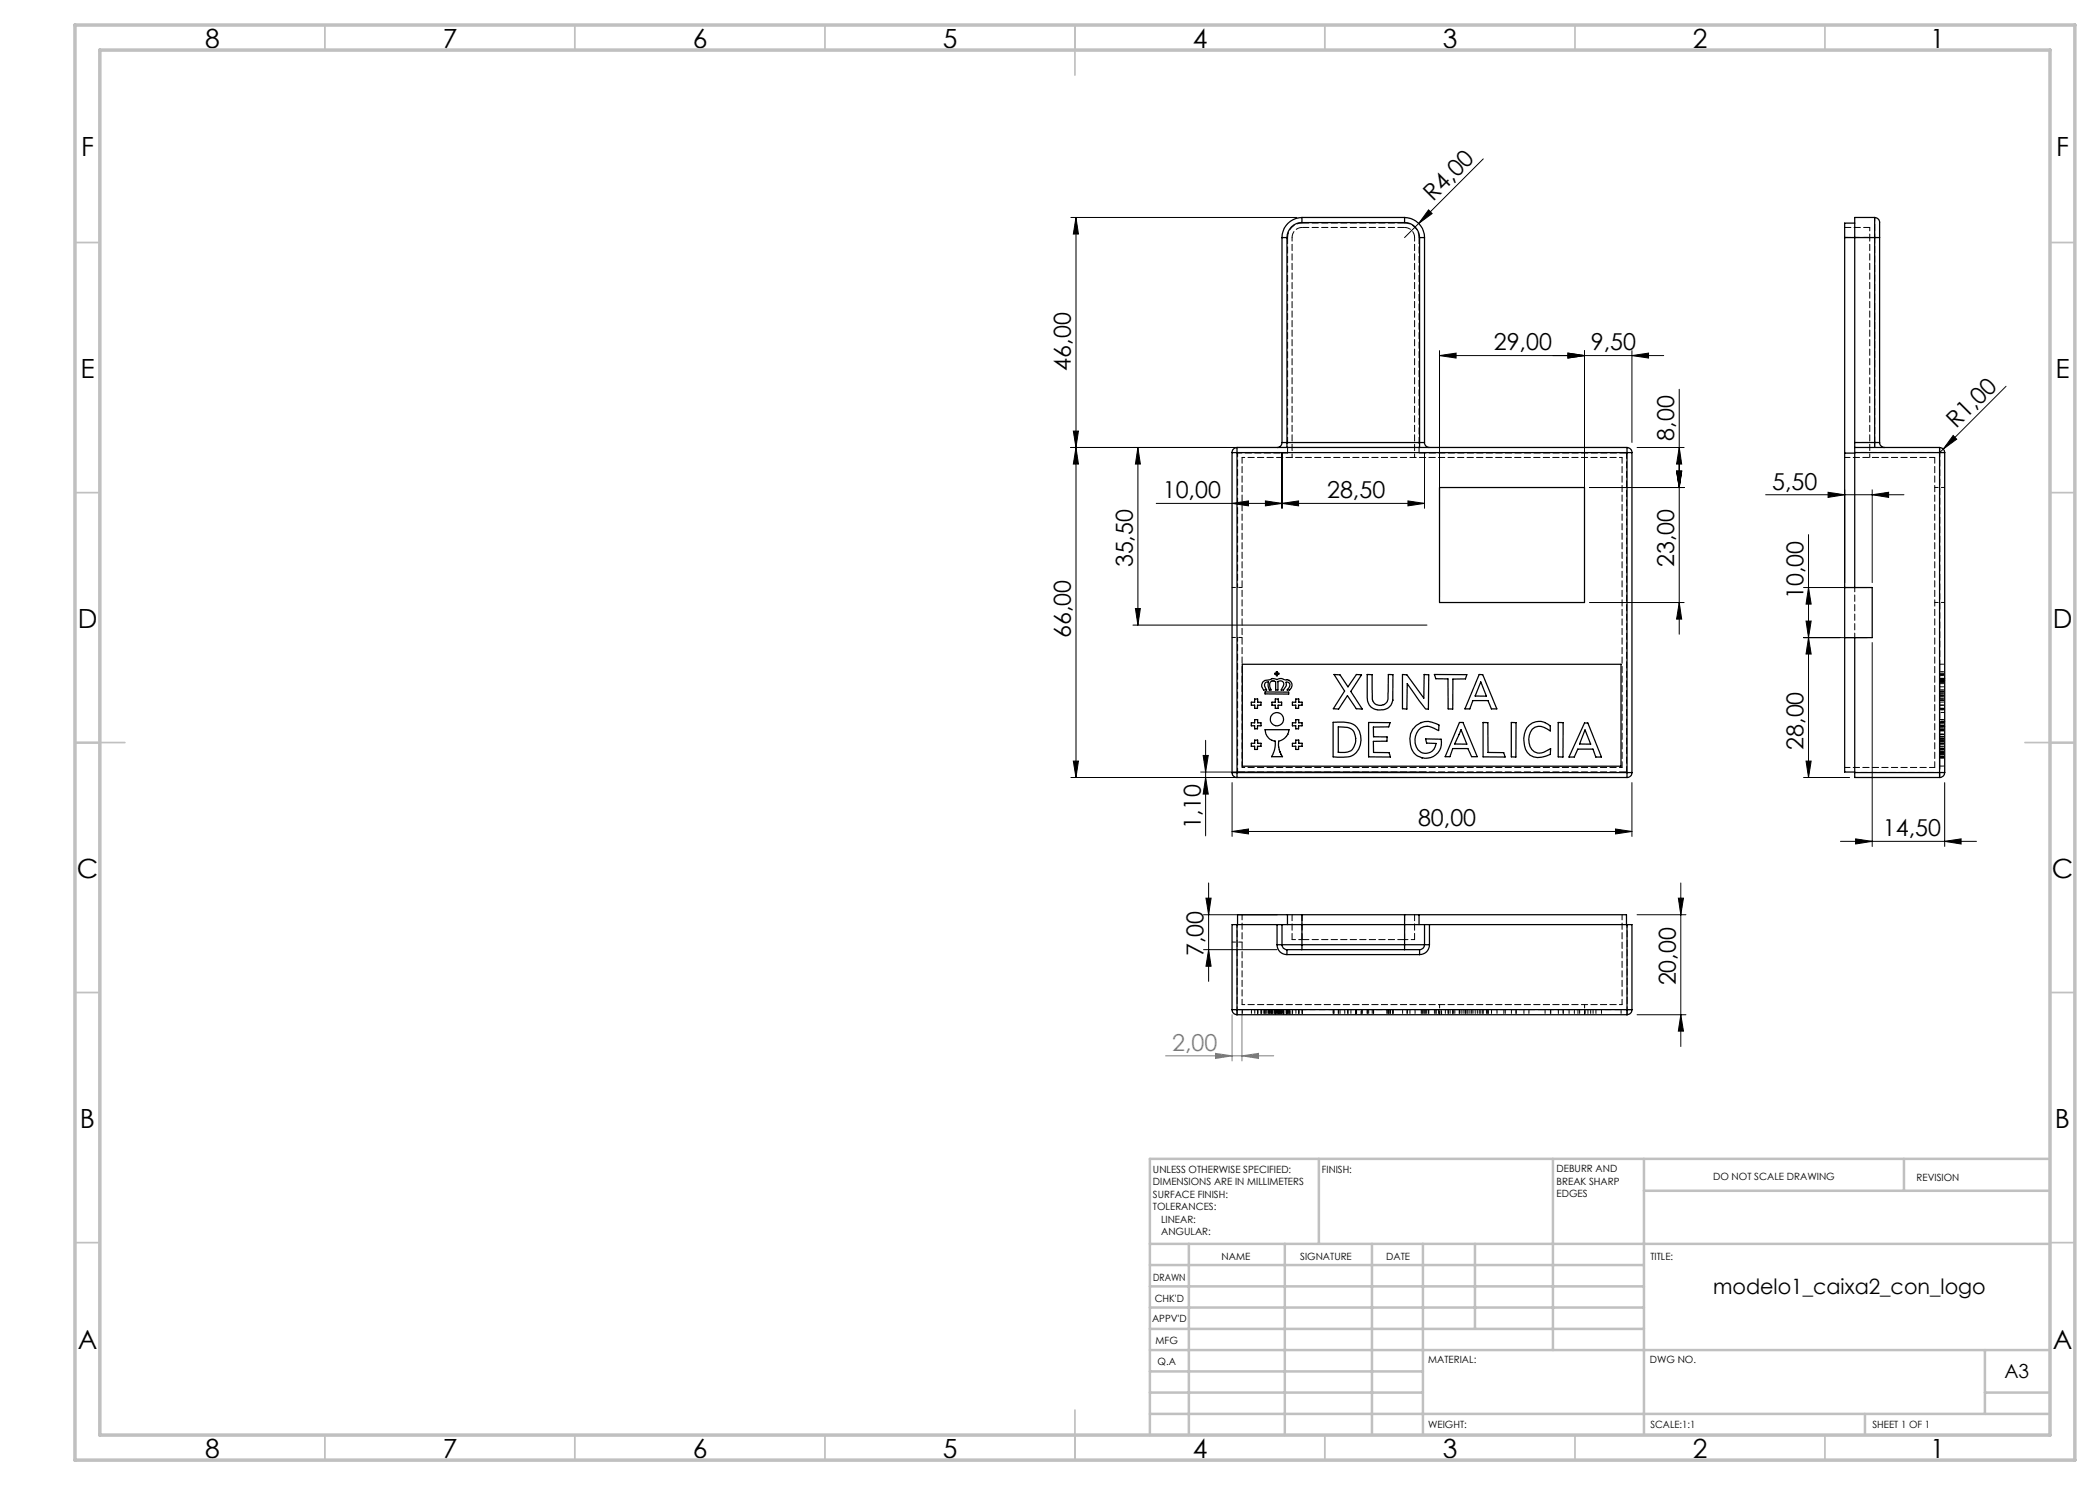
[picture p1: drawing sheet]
<svg xmlns="http://www.w3.org/2000/svg" width="420mm" height="297mm" viewBox="0 0 420 297" stroke-linecap="round" stroke-linejoin="round" font-family="sans-serif">
<g fill="none" stroke="#000" stroke-width=".2">
<path d="M296.7 31.8l-15.8 15.7M214.2 43.5h45.2M215.2 43.5l.5 3.3h-1zM215.2 43.5v112M285.7 42l.7 .7-2.7 2zM287.9 71.1l3.3-.5v1zM287.9 70.1v49.4M287.9 71.1h44.8M313.6 70.6l3.3 .5-3.3 .5zM316.9 70.1v49.4M326.4 71.1l3.3-.5v1zM326.4 70.1v18.4"/>
<path d="M335.8 77.9v49M401.2 77.3l-12.5 12.5M214.2 89.5h111.2M214.7 86.2h1l-.5 3.3zM215.2 89.5l.5 3.3h-1zM227.6 89.5l.5 3.3h-1zM227.6 89.5v35.5M256.4 90.5v11.2M284.9 90.5v11.2M317.9 97.5h18.9M327.4 89.5h9.4M335.3 94.2h1l-.5 3.3z"/>
<path d="M335.8 89.5l.5 3.3h-1zM353.1 99h27.7M365.6 98.5l3.3 .5-3.3 .5zM368.9 98v18.5M374.4 99l3.3-.5v1zM374.4 98v18.5M388.7 89.8l-.8 .7M390.6 87.1l.7 .7-2.6 2zM231.2 100.7h53.7M246.4 100.7l3.3-.5v1zM253.1 100.2l3.3 .5-3.3 .5zM256.4 100.7l3.3-.5v1z"/>
<path d="M281.6 100.2l3.3 .5-3.3 .5zM360.7 117.5h12.7M361.7 117.5l.5 3.3h-1zM361.7 106.9v48.6M226.6 125h58.8M227.1 121.7h1l-.5 3.3zM317.9 120.5h18.9M335.8 120.5l.5 3.3h-1zM360.7 127.5h12.7M361.2 124.2h1l-.5 3.3zM361.7 127.5l.5 3.3h-1zM374.4 128.5v40.8"/>
<path d="M214.2 155.5h111.2M214.7 152.2h1l-.5 3.3zM240.1 154.4h45.3M240.6 151.1h1.1l-.6 3.3zM241.1 155.5l.6 3.3h-1.1zM241.1 148.1v19.1M246.4 156.5v10.8M326.4 156.5v10.8M360.7 155.5h9.2M361.2 152.2h1l-.5 3.3zM388.9 156.5v12.8M241.2 179.6h1l-.5 3.3z"/>
<path d="M241.7 176.6v19.7M246.4 166.3l3.3-.5v1zM246.4 166.3h80M323.1 165.8l3.3 .5-3.3 .5zM335.7 179.6h1l-.5 3.3zM336.2 176.6v32.7M368.1 168.3h27.2M371.1 167.8l3.3 .5-3.3 .5zM388.9 168.3l3.3-.5v1zM240.7 182.9h14.7M240.7 189.9h14.7M241.7 189.9l.5 3.3h-1z"/>
<path d="M327.4 182.9h9.8M327.4 202.9h9.8M336.2 202.9l.5 3.3h-1z"/>
</g>
<path d="M233.1 211.2h21.6M243.1 210.7l3.3 .5-3.3 .5zM246.4 202.9v9.3M248.4 211.2l3.3-.5v1zM248.4 201.9v10.3" fill="none" stroke="#808080" stroke-width=".2"/>
<g fill="none" stroke="#c0c0c0" stroke-width=".35">
<path d="M65 5v5M115 5v5M165 5v5M215 5v10M265 5v5M315 5v5M365 5v5M15 48.5h5M410 48.5h5M15 98.5h5M410 98.5h5M15 148.5h10"/>
<path d="M405 148.5h10M15 198.5h5M410 198.5h5M15 248.5h5M410 248.5h5M65 287v5M115 287v5M165 287v5M215 282v10M265 287v5M315 287v5M365 287v5"/>
</g>
<g fill="none" stroke="#c0c0c0" stroke-width=".5">
<path d="M263.8 231.8v17M310.6 231.8v38.2M328.8 231.8v55.2M328.8 238.2h81.2M380.8 231.8v6.4M410 231.8h-180v55.2M230 248.8h180M230 257.3h98.8M230 253h98.8M237.8 248.8v38.2M257 248.8v38.2M274.4 248.8v38.2"/>
<path d="M284.6 248.8v38.2M295 248.8v17M230 265.8h98.8M230 261.5h98.8M230 278.5h54.6M230 274.3h54.6M230 270h180M397 278.5h13M397 270v12.8M230 282.8h180M373 282.8v4.2"/>
</g>
<path d="M15 5h400v287h-400zM20 10h390v277h-390z" fill="none" stroke="#c0c0c0" stroke-width=".7"/>
<g fill="#000">
<path d="M285.7 42l.7 .7-2.7 2zM390.6 87.1l.7 .7-2.6 2z"/>
<path d="M313.6 70.6l3.3 .5-3.3 .5zM326.4 71.1l3.3-.5v1z"/>
<path d="M215.2 89.5l.5 3.3h-1zM214.7 152.2h1l-.5 3.3zM215.2 43.5l.5 3.3h-1zM214.7 86.2h1l-.5 3.3zM335.3 94.2h1l-.5 3.3zM335.8 120.5l.5 3.3h-1zM335.8 89.5l.5 3.3h-1zM335.3 94.2h1l-.5 3.3zM240.6 151.1h1.1l-.6 3.3zM241.1 155.5l.6 3.3h-1.1zM361.7 117.5l.5 3.3h-1zM361.2 124.2h1l-.5 3.3zM361.7 127.5l.5 3.3h-1zM361.2 152.2h1l-.5 3.3zM335.7 179.6h1l-.5 3.3zM336.2 202.9l.5 3.3h-1zM241.2 179.6h1l-.5 3.3zM241.7 189.9l.5 3.3h-1z"/>
<path d="M281.6 100.2l3.3 .5-3.3 .5zM256.4 100.7l3.3-.5v1zM253.1 100.2l3.3 .5-3.3 .5zM246.4 100.7l3.3-.5v1z"/>
<path d="M227.1 121.7h1l-.5 3.3zM227.6 89.5l.5 3.3h-1z"/>
<path d="M246.4 166.3l3.3-.5v1zM323.1 165.8l3.3 .5-3.3 .5zM287.9 71.1l3.3-.5v1zM313.6 70.6l3.3 .5-3.3 .5zM365.6 98.5l3.3 .5-3.3 .5zM374.4 99l3.3-.5v1z"/>
<path d="M371.1 167.8l3.3 .5-3.3 .5zM388.9 168.3l3.3-.5v1z"/>
</g>
<path d="M243.1 210.7l3.3 .5-3.3 .5zM248.4 211.2l3.3-.5v1z" fill="#808080"/>
<g fill="none" stroke="#000" stroke-width=".25">
<path d="M256.4 47.5h1M256.4 47.5v41M257.4 47.5v41M260.4 43.5v1M260.4 44.5a3 3 0 0 0-3 3M260.4 43.5a4 4 0 0 0-4 4M260.4 43.5h20.5M260.4 44.5h20.5M280.9 43.5v1M280.9 44.5a3 3 0 0 1 3 3M280.9 43.5a4 4 0 0 1 4 4M283.9 47.5h1"/>
<path d="M283.9 47.5v41M284.9 47.5v41M368.9 47.5v106.9h2M368.9 47.5h6M370.9 44.6h-2v2.9M374.9 43.5v4M374.9 43.5h-4v45M374.9 47.5h1M374.9 43.5a1.12 1.12 0 0 1 1 1.5v2.5M374.9 47.5v41M375.9 47.5v41M246.4 90.5h1"/>
<path d="M246.4 90.5v64M247.4 89.5v1M247.4 89.5a1.02 1.02 0 0 0-1 1M247.4 90.5v64M247.4 90.5h78M247.4 89.5h78M256.4 88.5h1M256.4 88.5a.96 .96 0 0 1-1 1M257.4 88.5v1M257.4 88.5h26.5M283.9 88.5h1M283.9 88.5v1"/>
<path d="M284.9 88.5a.96 .96 0 0 0 1 1M287.9 97.5h29v23h-29zM325.4 89.5v1M325.4 90.5h1M325.4 89.5a1.02 1.02 0 0 1 1 1M325.4 90.5v64M326.4 90.5v64M368.9 90.6h2M370.9 89.5v1M370.9 88.5v1M370.9 90.5h17M370.9 89.5h17"/>
<path d="M370.9 88.5h4M370.9 90.5v27M374.9 88.5v1M374.9 88.5h1M375.9 88.5a1.02 1.02 0 0 0 1 1M387.9 89.5v1M387.9 90.5h1M387.9 89.5a1.02 1.02 0 0 1 1 1M387.9 90.5v64M388.9 90.5v64M368.9 117.5h5.5v10h-5.5M248.5 132.9h75.7v20.3h-75.7z"/>
<path d="M252.5 136.5l.4-.4 .9-.1a1.5 1.5 0 0 1 1.6-.1 1.47 1.47 0 0 1 1.7 .1 1.11 1.11 0 0 1 1.2 .6 1.11 1.11 0 0 1-.4 1.4h-.5a.97 .97 0 0 0 .3-1.5h-.5l.1 .6-.6 .9h-.5l.2-.4a.79 .79 0 0 0 .4-.9 .79 .79 0 0 0-.8-.5l-.4 .1v1.7h-.5v-1.7h-.1a.67 .67 0 0 0-1.1 .5l.3 1.2h-.3l-.3-1 .1-.6-.5 .1-.3 .3a1.18 1.18 0 0 0 .4 1.2h-.6a1.2 1.2 0 0 1-.2-1.5zM253 138.4h4.7v.4h-4.7zM255 134.7h.3v-.3h.2v.3h.3v.1h-.3v.3h-.2v-.3h-.3zM266.8 134.9l1.2 .1 1.6 2.4 1.7-2.5 1 .1-2.1 3.3 2.3 3.5-1.2-.1-1.8-2.6-1.8 2.7-1-.1 2.2-3.5zM273.4 134.9h1l.1 5a1.6 1.6 0 0 0 1.8 1.2l.3-.1a1.53 1.53 0 0 0 1-2l.1-4.1h.9v5.1a2.32 2.32 0 0 1-2.8 2l-.6-.1a2.38 2.38 0 0 1-1.8-2.8zM280.5 134.9l.9 .1 3.4 4.6v-4.7l.9 .1v6.8l-.6-.1-3.7-5v5.1l-.9-.1zM286.9 134.9h6.5l-.3 .9h-2.5l-.1 6h-.9v-6l-2.4-.1zM295.8 134.9h.7l2.9 6.9h-1.1l-.7-1.7h-3l-.6 1.7h-1zM296.2 136.4l1.1 2.8h-2.3zM370.9 127.5v27M246.4 154.5a.96 .96 0 0 0 1 1M246.4 154.5h1"/>
<path d="M247.4 154.5v1M247.4 154.5h78M247.4 155.5h78M250.3 140.4h.6v-.6h.6v.6h.7v.6h-.7v.7h-.6v-.7h-.6zM250.3 144.6h.6v-.7h.6v.7h.7v.6h-.7v.6h-.6v-.6h-.6zM250.3 148.7h.6v-.7h.6v.7h.7v.6h-.7v.6h-.6v-.6h-.6zM253 145.9h4.8l-.2 1a2.85 2.85 0 0 1-1.9 1.3v1l.2 .8 .6 1.3h-2.2a4.6 4.6 0 0 0 .7-3.1h-.1a2.36 2.36 0 0 1-1.9-2.3zM254.4 140.4h.7v-.6h.6v.6h.6v.6h-.7v.7h-.5v-.7h-.7zM258.5 140.4h.7v-.6h.6v.6h.6v.6h-.7v.7h-.5v-.7h-.7zM258.5 144.6h.7v-.7h.6v.7h.6v.6h-.7v.6h-.5v-.6h-.7zM258.5 148.7h.7v-.7h.6v.7h.6v.6h-.7v.6h-.5v-.6h-.7zM266.6 144.5a8.5 8.5 0 0 1 3.9 .3 3.7 3.7 0 0 1-.5 6.5l-1.4 .1h-2z"/>
<path d="M267.7 145.4a3.7 3.7 0 0 1 2.7 .5 3.2 3.2 0 0 1-.2 4.3l-1.2 .3h-1.3zM273.7 144.5h4.3l-.3 .9h-3v2h2.7v.8l-2.7 .1v2.2h3.1l.3 .9h-4.4zM283.2 145.1l1-.6a4.4 4.4 0 0 1 3.6 .5l-.1 1.1a4.9 4.9 0 0 0-2.2-.9 2.66 2.66 0 0 0-2.5 3.5 2.1 2.1 0 0 0 2.1 2 2.1 2.1 0 0 0 2.1-2l-1.9-.1-.2-.8h3.1a3.1 3.1 0 0 1-2.5 3.8 3.1 3.1 0 0 1-3.6-2.7 3.6 3.6 0 0 1 1.1-3.8zM291.9 144.5h.7l2.9 6.8h-1.2l-.7-1.6h-3.1l-.5 1.6h-1zM292.2 145.9l1.2 2.9h-2.5zM296.6 144.5h1v6h3.1l.3 .9h-4.4zM302.3 144.5h.9v6.9h-.9zM305.9 145a3 3 0 0 1 4.2 .2v1a3.1 3.1 0 0 0-3.1-.8 3.2 3.2 0 0 0-.2 5 2.51 2.51 0 0 0 2.7-.3l.6-.4v1.2a4.3 4.3 0 0 1-4.1 .2 4.3 4.3 0 0 1-1.2-3.5 3.7 3.7 0 0 1 1.1-2.6zM311.6 144.5h1v6.9h-1zM316.9 144.6h.7l2.7 6.8h-1.1l-.6-1.6h-3l-.7 1.6h-1.1zM317 146l1.1 2.8h-2.2zM325.4 154.5v1"/>
<path d="M325.4 154.5h1M326.4 154.5a.96 .96 0 0 1-1 1M370.9 154.5v1h17M370.9 154.5h17M387.9 154.5v1M387.9 154.5h1M388.9 154.5a.97 .97 0 0 1-1 1M247.4 184.9h-1v17M247.4 184.9v17M247.4 184.9h8M255.4 188.9h1M255.4 184.9h1"/>
<path d="M255.4 188.9a1.93 1.93 0 0 0 2 2M255.4 184.9v4M256.4 184.9h28.5M256.4 188.9h4M256.4 188.9a.96 .96 0 0 0 1 1M256.4 184.9v4M257.4 189.9h3M257.4 189.9v1M257.4 190.9h26.5M257.5 182.9h2.9M257.5 182.9h-10v2M257.5 182.9v2"/>
<path d="M260.4 188.9v1M260.4 182.9v6M260.4 188.9h20.5M260.4 189.9h20.5M260.4 182.9h20.5M280.9 188.9h4M280.9 188.9v1M280.9 189.9h3M280.9 182.9h2.9M280.9 182.9v6M283.8 182.9v2M283.8 182.9h41.5v2"/>
<path d="M283.9 189.9v1M284.9 188.9a.96 .96 0 0 1-1 1M284.9 188.9h1M284.9 184.9h1M284.9 184.9v4M285.9 188.9a1.93 1.93 0 0 1-2 2M285.9 184.9h39.5M285.9 184.9v4M325.4 184.9h1v17M325.4 184.9v17M246.4 201.9h1M246.4 201.9a1.02 1.02 0 0 0 1 1"/>
<path d="M247.4 201.9v1M247.4 201.9h78M247.4 202.9h78M325.4 201.9h1M325.4 201.9v1M326.4 201.9a1.02 1.02 0 0 1-1 1"/>
<circle cx="255.4" cy="143.8" r="1.32"/>
</g>
<path d="M324.4 91.5h-76M370.9 90.5h17M248.4 153.5h76M387.9 154.5h-17M325.4 184.9v17M247.4 201.9v-17M324.4 200.9h-76" fill="none" stroke="#000" stroke-width=".2" stroke-dasharray="1.3 .6" stroke-dashoffset=".7"/>
<path d="M374.9 47.5v41M248.4 91.5v62M386.9 91.5v62M324.4 153.5v-62" fill="none" stroke="#000" stroke-width=".2" stroke-dasharray="1.3 .6" stroke-dashoffset=".1"/>
<g fill="none" stroke="#000" stroke-width=".2" stroke-dasharray="1.3 .6" stroke-dashoffset=".6">
<path d="M370.9 47.5h-2M373.9 47.5v-2M386.9 97.5h2M248.4 117.5h-2M248.4 127.5h-2M386.9 120.5h2M387.9 153.2v1.3M248.4 188.4h-2M258.4 187.9h2M280.9 187.9h2M287.9 200.9v2M316.9 200.9v2"/>
<path d="M325.4 201.9h-1.2"/>
</g>
<g fill="none" stroke="#000" stroke-width=".2" stroke-dasharray="1.3 .6" stroke-dashoffset=".5">
<path d="M282.9 47.5v44M374.9 47.5h-4M374.9 43.5v4M374.9 47.5h1M258.4 91.5v-44M373.9 91.5v-44M374.9 88.5h1M374.9 88.5v1M374.9 88.5h-4M387.9 90.5v-1M387.9 90.5h1M247.5 117.5v-26.9"/>
<path d="M387.9 132.8h1M387.9 139.8h1M387.9 138h1M387.9 135.7h1M387.9 138.8h1M387.9 138.4h1M387.9 136.4h1M387.9 136.2h1M387.9 136.3h1M387.9 134.6h1M387.9 134.8h1M387.9 134.3h1"/>
<path d="M387.9 135.1h1M387.9 135.9h1M387.9 136h1M387.9 138.2h1M387.9 134.9h1M387.9 139.1h1M387.9 137.4h1M387.9 138.3h1M387.9 140h1M387.9 136.7h1M387.9 139.6h1M387.9 135.8h1"/>
<path d="M387.9 139.2h1M388.9 135.7h-1M388.9 136.1h-1M388.9 136.2h-1M388.9 136.4h-1M388.9 135.9h-1M247.5 154.4v-26.9M387.9 153.2h1M387.9 141h1M387.9 140.4h1M387.9 144.5h1M387.9 145.1h1"/>
<path d="M387.9 148.6h1M387.9 149.2h1M387.9 148h1M387.9 145.8h1M387.9 149.9h1M387.9 143.9h1M387.9 141.6h1M387.9 145.9h1M387.9 148.2h1M387.9 151.3h1M387.9 149.4h1M387.9 150h1"/>
<path d="M387.9 150.3h1M387.9 150.4h1M387.9 150.6h1M387.9 150.8h1M387.9 151h1M387.9 147.3h1M387.9 146.9h1M387.9 146.8h1M387.9 144.4h1M387.9 151.4h1M387.9 141.8h1M387.9 141.7h1"/>
<path d="M387.9 147.7h1M387.9 145.4h1M387.9 148.3h1M387.9 150.5h1M387.9 147.4h1M387.9 151.5h1M387.9 146.1h1M387.9 148.7h1M387.9 145h1M387.9 147.8h1M387.9 149.7h1M387.9 148.8h1"/>
<path d="M387.9 140.1h1M387.9 150.9h1M387.9 146.2h1M387.9 145.2h1M387.9 144.6h1M387.9 149.8h1M387.9 146h1M387.9 155.5v-1M387.9 154.5h1M387.9 142h1M387.9 141.1h1M387.9 151.6h1"/>
<path d="M388.9 142.5h-1M388.9 144.4h-1M388.9 141.8h-1M388.9 145.2h-1M388.9 144.3h-1M247.4 201.9h-1M247.4 201.9v1M248.5 201.9v1M248.5 201.9h-1.1M250.3 201.9v1M251 201.9v1M251.5 201.9v1"/>
<path d="M251.6 201.9v1M252.2 201.9v1M252.3 201.9v1M252.8 201.9v1M252.9 201.9v1M253 201.9v1M253.3 201.9v1M253.6 201.9v1M253.7 201.9v1M253.9 201.9v1M254.1 201.9v1M254.2 201.9v1"/>
<path d="M254.3 201.9v1M254.4 201.9v1M254.6 201.9v1M254.8 201.9v1M254.9 201.9v1M255 201.9v1M255.1 201.9v1M255.1 202.9v-1M255.3 201.9v1M255.4 201.9v1M255.5 201.9v1M255.6 201.9v1"/>
<path d="M255.7 201.9v1M255.8 201.9v1M255.9 201.9v1M256 201.9v1M256.1 201.9v1M256.2 201.9v1M256.3 201.9v1M256.5 201.9v1M256.7 201.9v1M256.7 202.9v-1M256.8 202.9v-1M257.2 201.9v1"/>
<path d="M257.3 201.9v1M257.3 202.9v-1M257.4 201.9v1M257.6 201.9v1M257.7 201.9v1M257.8 201.9v1M257.9 201.9v1M258 202.9v-1M258.4 202.9v-1M258.5 201.9v1M259.2 201.9v1M259.7 201.9v1"/>
<path d="M259.8 201.9v1M260.4 201.9v1M260.5 201.9v1M266.6 201.9v1M266.7 201.9v1M266.8 201.9v1M267.7 201.9v1M268 201.9v1M269 201.9v1M269.5 201.9v1M269.6 201.9v1M270.2 201.9v1"/>
<path d="M271.1 201.9v1M271.2 202.9v-1M271.2 201.9v1M271.3 201.9v1M272.2 202.9v-1M272.3 201.9v1M272.5 201.9v1M273.4 201.9v1M273.5 201.9v1M273.7 201.9v1M274.4 201.9v1M274.7 201.9v1"/>
<path d="M277.4 201.9v1M277.7 201.9v1M277.8 201.9v1M278 201.9v1M278.1 201.9v1M278.6 201.9v1M280.5 201.9v1M281.4 201.9v1M281.5 201.9v1M282 201.9v1M283 201.9v1M284.2 201.9v1"/>
<path d="M284.4 201.9v1M284.5 201.9v1M284.8 201.9v1M285.1 201.9v1M285.3 201.9v1M285.7 201.9v1M285.8 201.9v1M286.9 201.9v1M287.2 201.9v1M287.7 201.9v1M287.8 201.9v1M288.2 201.9v1"/>
<path d="M288.3 202.9v-1M289.1 201.9v1M289.6 201.9v1M289.7 201.9v1M290 201.9v1M290.6 201.9v1M291 201.9v1M291.8 201.9v1M291.9 201.9v1M292.2 201.9v1M292.6 201.9v1M293 201.9v1"/>
<path d="M293.1 201.9v1M293.4 201.9v1M293.6 201.9v1M294 201.9v1M294.3 201.9v1M294.6 201.9v1M295 201.9v1M295.5 201.9v1M295.8 201.9v1M296.2 201.9v1M296.6 201.9v1M297.3 201.9v1"/>
<path d="M297.6 201.9v1M298.3 201.9v1M299.4 201.9v1M300.8 201.9v1M301.1 201.9v1M302.3 201.9v1M303.2 201.9v1M304.8 201.9v1M305.8 201.9v1M309 201.9v1M310.1 201.9v1M310.2 201.9v1"/>
<path d="M311.7 201.9v1M312.6 201.9v1M312.7 201.9v1M313.8 201.9v1M314.9 201.9v1M315.6 201.9v1M315.9 201.9v1M316.9 201.9v1M317 201.9v1M317.6 201.9v1M318.1 201.9v1M318.6 201.9v1"/>
<path d="M319.2 201.9v1M320.3 201.9v1M324.2 201.9v1M325.4 201.9h1M325.4 201.9v1"/>
</g>
<path d="M258.4 47.5a2 2 0 0 1 2-2M280.9 45.5a2 2 0 0 1 2 2M283.8 47.5v43.1M373.9 45.5h-5M373.9 47.5h-5M257.5 90.6v-43.1M387.9 132.8v20.4M258.4 187.9v-5M260.4 187.9v-5M280.9 187.9v-5M282.9 187.9v-5" fill="none" stroke="#000" stroke-width=".2" stroke-dasharray="1.3 .6"/>
<path d="M260.4 45.5h20.5M260.4 44.6h20.5M283.8 90.6h41.5M260.4 187.9h20.5M324.2 201.9h-75.7" fill="none" stroke="#000" stroke-width=".2" stroke-dasharray="1.3 .6" stroke-dashoffset="-.1"/>
<path d="M257.5 47.5a2.9 2.9 0 0 1 2.9-2.9M280.9 44.6a2.9 2.9 0 0 1 2.9 2.9" fill="none" stroke="#000" stroke-width=".2" stroke-dasharray="1.3 .6" stroke-dashoffset=".3"/>
<path d="M325.3 154.4h-77.8" fill="none" stroke="#000" stroke-width=".2" stroke-dasharray="1.3 .6" stroke-dashoffset="-.2"/>
<path d="M325.3 90.6v63.8M386.9 91.5h-18M386.9 153.5h-18M248.4 200.9v-18M324.4 200.9v-18" fill="none" stroke="#000" stroke-width=".2" stroke-dasharray="1.3 .6" stroke-dashoffset=".2"/>
<path d="M247.5 90.6h10M387.9 90.5v42.3M370.9 117.5v10" fill="none" stroke="#000" stroke-width=".2" stroke-dasharray="1.3 .6" stroke-dashoffset=".4"/>
<g font-size="5.3">
<text x="41" y="9.5">8</text>
<text x="88.5" y="9.5">7</text>
<text x="138.5" y="9.5">6</text>
<text x="188.5" y="9.5">5</text>
<text x="238.5" y="9.5">4</text>
<text x="288.5" y="9.5">3</text>
<text x="338.5" y="9.5">2</text>
<text x="386" y="9.5">1</text>
<text x="16.2" y="31.3">F</text>
<text x="411.2" y="31.3">F</text>
<text x="16.1" y="75.5">E</text>
<text x="411.1" y="75.5">E</text>
<text x="15.5" y="125.5">D</text>
<text x="410.5" y="125.5">D</text>
<text x="15.4" y="175.5">C</text>
<text x="410.4" y="175.5">C</text>
<text x="16" y="225.5">B</text>
<text x="411" y="225.5">B</text>
<text x="15.5" y="269.8">A</text>
<text x="410.5" y="269.8">A</text>
<text x="41" y="291.5">8</text>
<text x="88.5" y="291.5">7</text>
<text x="138.5" y="291.5">6</text>
<text x="188.5" y="291.5">5</text>
<text x="238.5" y="291.5">4</text>
<text x="288.5" y="291.5">3</text>
<text x="338.5" y="291.5">2</text>
<text x="386" y="291.5">1</text>
</g>
<g font-size="4.7">
<text x="286.7" y="40.4" transform="rotate(-45 286.7 40.4)">R4,00</text>
<text x="298.8" y="70.1">29,00</text>
<text x="318.2" y="70.1">9,50</text>
<text x="214.2" y="74.1" transform="rotate(-90 214.2 74.1)">46,00</text>
<text x="334.8" y="88.2" transform="rotate(-90 334.8 88.2)">8,00</text>
<text x="391.2" y="85.9" transform="rotate(-45 391.2 85.9)">R1,00</text>
<text x="232.6" y="99.6">10,00</text>
<text x="265.4" y="99.6">28,50</text>
<text x="354.4" y="97.9">5,50</text>
<text x="226.6" y="113.5" transform="rotate(-90 226.6 113.5)">35,50</text>
<text x="334.8" y="113.5" transform="rotate(-90 334.8 113.5)">23,00</text>
<text x="360.7" y="119.8" transform="rotate(-90 360.7 119.8)">10,00</text>
<text x="214.2" y="127.6" transform="rotate(-90 214.2 127.6)">66,00</text>
<text x="360.7" y="150" transform="rotate(-90 360.7 150)">28,00</text>
<text x="240.1" y="165.9" transform="rotate(-90 240.1 165.9)">1,10</text>
<text x="283.6" y="165.3">80,00</text>
<text x="376.6" y="167.3">14,50</text>
<text x="240.7" y="191.3" transform="rotate(-90 240.7 191.3)">7,00</text>
<text x="335.2" y="197.1" transform="rotate(-90 335.2 197.1)">20,00</text>
</g>
<text font-size="4.7" fill="#808080" x="234.4" y="210.2">2,00</text>
<text font-size="4.2" x="342.6" y="258.9">modelo1_caixa2_con_logo</text>
<text font-size="3.9" x="400.9" y="275.5">A3</text>
<g font-size="2">
<text x="230.6" y="234.6">UNLESS OTHERWISE SPECIFIED:</text>
<text x="230.6" y="237.1">DIMENSIONS ARE IN MILLIMETERS</text>
<text x="230.6" y="239.6">SURFACE FINISH:</text>
<text x="264.4" y="234.6">FINISH:</text>
<text x="311.3" y="234.5">DEBURR AND</text>
<text x="311.3" y="237">BREAK SHARP</text>
<text x="311.3" y="239.5">EDGES</text>
<text x="342.6" y="236">DO NOT SCALE DRAWING</text>
<text x="383.3" y="236.2">REVISION</text>
<text x="230.6" y="242.1">TOLERANCES:</text>
<text x="232.2" y="244.6">LINEAR:</text>
<text x="232.2" y="247.1">ANGULAR:</text>
<text x="244.3" y="252">NAME</text>
<text x="260" y="251.9">SIGNATURE</text>
<text x="277.2" y="251.9">DATE</text>
<text x="330.1" y="251.9">TITLE:</text>
<text x="230.6" y="256.1">DRAWN</text>
<text x="230.9" y="260.3">CHK'D</text>
<text x="230.4" y="264.4">APPV'D</text>
<text x="231.1" y="268.8">MFG</text>
<text x="231.5" y="273">Q.A</text>
<text x="285.6" y="272.5">MATERIAL:</text>
<text x="330" y="272.5">DWG NO.</text>
<text x="285.6" y="285.5">WEIGHT:</text>
<text x="330.1" y="285.6">SCALE:1:1</text>
<text x="374.5" y="285.6">SHEET 1 OF 1</text>
</g>
</svg>
